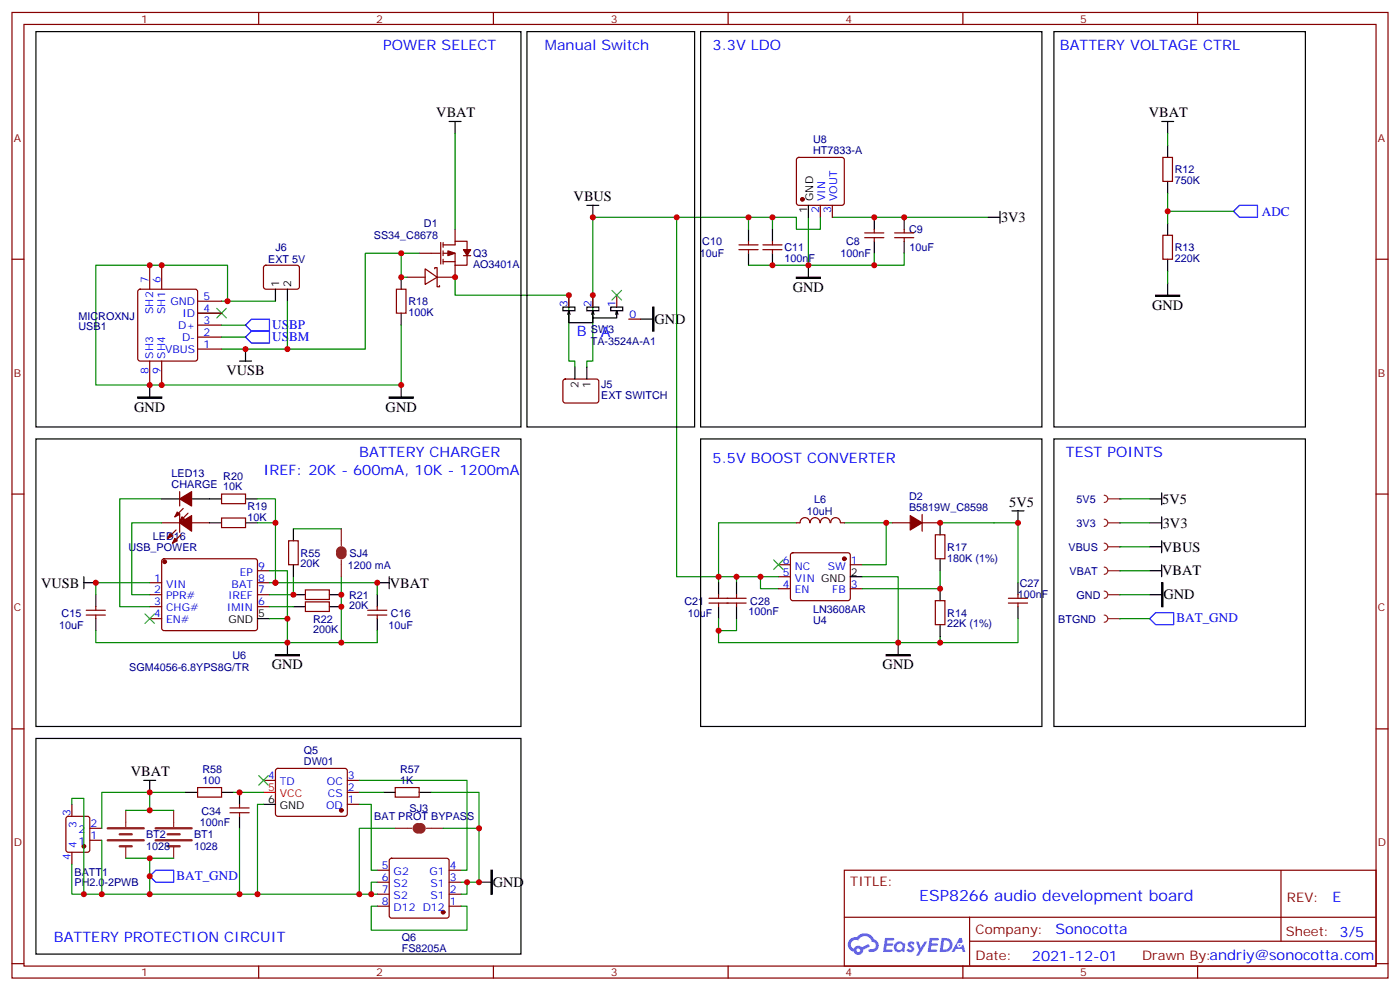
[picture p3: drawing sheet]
<svg xmlns="http://www.w3.org/2000/svg" width="412mm" height="292mm" viewBox="0 0 412 292" stroke-linecap="round" stroke-linejoin="round" font-family="sans-serif">
<g fill="none" stroke="#870000" stroke-width=".35">
<path d="M3.5 3.7h405.4v284.3h-405.4zM7.1 7.2h398.2v277.3h-398.2zM76.2 3.7v3.5M145.3 3.7v3.5M214.5 3.7v3.5M283.6 3.7v3.5M352.8 3.7v3.5M3.5 76.3h3.6M405.3 76.3h3.6M3.5 145.5h3.6M405.3 145.5h3.6M3.5 214.6h3.6"/>
<path d="M405.3 214.6h3.6M248.7 256.3h156.6v28.2h-156.6zM377.3 256.3v20.9M248.7 270.1h156.5M285.6 277.2h119.6M285.6 270.1v14.1M3.5 283.8h3.6M76.2 284.5v3.5M145.3 284.5v3.5M214.5 284.5v3.5M283.6 284.5v3.5M352.8 284.5v3.5"/>
<path d="M405.3 283.8h3.6"/>
</g>
<g fill="#5487ff">
<path d="M267.7 277.4a1.22 1.22 0 0 1 1.7 .3l-.4 .6a.47 .47 0 0 0-.3-.4 .47 .47 0 0 0-.5 .2l.1 .2a1.14 1.14 0 0 1 .8 1.7 1.14 1.14 0 0 1-1.9 0l-.2-.2 .5-.5 .7 .4a.29 .29 0 0 0 .3-.2 .29 .29 0 0 0-.2-.4 1.04 1.04 0 0 1-.6-1.7z"/>
<path d="M260.7 276.2h2.4l.3 .2-.2 .5h-1.8l-.1 .9h1.5l.3 .3-.3 .4h-1.6l-.2 1.1 1.7 .1 .2 .3-.2 .3h-2.6z"/>
<path d="M273.8 276.2h2.4l.3 .2-.1 .5h-1.8l-.2 .9h1.6l.3 .3-.4 .4h-1.6l-.1 1.1 1.7 .1 .2 .3-.2 .3h-2.6z"/>
<path d="M282.6 276.2h.7l.3 1.2-.6 .4a.69 .69 0 0 0-1 .2 .69 .69 0 0 0 .4 1 .69 .69 0 0 0 .9-.6l.5-.3 .6 2.2h-.8l-.2-.9h-1.8l-.5 .9h-.8z"/>
<path d="M269.8 277.3h.8l.6 1.8 1.1-1.8h.9l-2.6 4.2h-.8l.9-1.6z"/>
<path d="M277.4 276.2l-.6 4.1h1.3a2.11 2.11 0 0 0 2.5-2.1 2.11 2.11 0 0 0-2.5-2zM278.1 276.9a1.39 1.39 0 0 1 1.7 1.4 1.39 1.39 0 0 1-1.8 1.3h-.3z"/>
<path d="M263.7 277.8a1.54 1.54 0 0 0-.1 2.2 1.54 1.54 0 0 0 2.2 .1l.6 .2 .3-2.3-.2-.2h-.4a1.49 1.49 0 0 0-2.4 0zM264 278.8a.94 .94 0 0 1 1.8 0 .94 .94 0 0 1-1.8 0z"/>
<path d="M250.4 276.6a2.18 2.18 0 0 0 1.1 3.7 1.44 1.44 0 0 0 1.6 .9 1.44 1.44 0 0 0 1.2-1.5l2-1-.5-.7-1.9 .9a1.47 1.47 0 0 0-2.4 .5 1.39 1.39 0 0 1-.7-2 1.39 1.39 0 0 1 2-.4 2.12 2.12 0 0 1 2.2-1.3 2.12 2.12 0 0 1 1.9 1.7 1.14 1.14 0 0 1 1.1 1.4 1.14 1.14 0 0 1-1.7 .7 .43 .43 0 0 0-.5 .4 .43 .43 0 0 0 .4 .4 1.98 1.98 0 0 0 2.5-1.2 1.98 1.98 0 0 0-1.2-2.5 3.1 3.1 0 0 0-5.3-.7l-.9 .1zM252.3 279.9a.55 .55 0 0 1 1.1 0 .55 .55 0 0 1-1.1 0z"/>
<circle cx="282.6" cy="278.3" r=".26"/>
</g>
<g fill="none" stroke="#000" stroke-width=".35">
<path d="M10.6 9.3h142.9v116.4h-142.9zM155.2 9.3h49.4v116.4h-49.4zM206.4 9.3h100.5v116.4h-100.5zM310.4 9.3h74.1v116.4h-74.1zM132.3 35.8h3.5M134.1 35.8v3.5M342.2 35.8h3.5M344 35.8v3.5M344 42.8v3.6M344 53.4v3.5M172.9 60.5h3.5M174.6 60.5v3.5"/>
<path d="M220.5 67.5v3.5M220.5 74.6v3.5M227.5 67.5v3.5M227.5 74.6v3.5M238.1 60.5v3.5M238.1 78.1v3.5M257.5 64v3.5M257.5 71v3.6M266.3 64v3.5M266.3 71v3.6M291 64h3.6M294.6 62.2v3.6"/>
<path d="M344 65.8v3.5M344 76.3v3.6M118.2 81.6v3.6M118.2 92.2v3.5M165.8 90.5h3.5v1h-3.5zM167.6 91.5v3.5h7v-1.7M167.6 91.5l-.4 1.1M167.6 91.5l.3 1.1M172.9 90.5h3.5v1h-3.5zM174.6 91.5v2.1h7.1v-2.1M174.6 91.5l-.3 1.1M174.6 91.5l.4 1.1"/>
<path d="M179.9 90.5h3.5v1h-3.5zM181.7 91.5l-.4 1.1M181.7 91.5l.3 1.1M188.7 94h3.6M344 83.4v3.5M44.1 113.4v3.5M70.6 106.3h3.5M72.3 102.8v3.5M118.2 113.4v3.5M169.3 108.1v3.5M172.9 108.1v3.5M10.6 129.3h142.9v84.6h-142.9z"/>
<path d="M206.4 129.3h100.5v84.6h-100.5zM310.4 129.3h74.1v84.6h-74.1zM47.6 146.9h5.3M56.4 146.9h8.9M61.7 154h3.6M72.3 146.9h3.5M72.3 154h3.5M86.4 155.7v3.5M276.9 154v3.5M298.1 150.4h3.5M299.9 150.4v3.6M24.7 171.6h3.5"/>
<path d="M24.7 169.8v3.6M28.2 175.1v3.5M86.4 175.1h3.6M86.4 178.6h3.6M86.4 166.3v3.5M97 175.1h3.5M97 178.6h3.5M111.1 171.6h3.6M111.1 175.1v3.5M114.7 169.8v3.6M211.7 171.6v3.5M211.7 178.6v3.6"/>
<path d="M217 171.6v3.5M217 178.6v3.6M250.5 169.8h3.5M276.9 164.5v3.6M276.9 173.4v3.5M299.9 171.6v3.5M299.9 178.6v3.6M28.2 182.2v3.5M75.8 182.2h3.6M84.7 189.2v3.6M111.1 182.2v3.5M264.6 189.2v3.6"/>
<path d="M276.9 183.9v3.6M10.6 217.5h142.9v63.5h-142.9zM42.3 229.8h3.6M44.1 229.8v3.5M54.7 233.3h3.5M65.3 233.3h3.5M70.6 233.3v3.6M77.6 236.9h3.5M112.9 233.3h3.5M123.5 233.3h3.5M70.6 240.4v3.5M141.1 259.8h3.5"/>
</g>
<g fill="#870000" stroke="#870000" stroke-width=".35">
<path d="M131.9 73.9l2.2 .7-2.2 .7z"/>
<path d="M136.5 73.5h2.1l-1 1.8z"/>
<path d="M50.1 157.1l.7 .7-1.4 .7z"/>
<path d="M51.5 158.5l.7 .7-1.4 .7z"/>
<path d="M52.9 154l3.5-2.2v4.6z"/>
<path d="M268.1 151.8l3.5 2.2-3.5 2.1z"/>
<path d="M52.9 146.9l3.5-2.1v4.2z"/>
<path d="M52.2 150.8l.7 .7-1.4 .7z"/>
<path d="M53.6 152.2l.7 .7-1.4 .7z"/>
<circle cx="48.5" cy="165.4" r=".53"/>
<circle cx="236.4" cy="58.7" r=".53"/>
<circle cx="248.7" cy="164.5" r=".53"/>
<circle cx="100.5" cy="238.6" r=".53"/>
<circle cx="130.5" cy="268.6" r=".53"/>
<circle cx="24.7" cy="249.2" r=".53"/>
</g>
<g fill="none" stroke="#870000" stroke-width=".35">
<path d="M234.8 46.6l.5-.2h12.7l.5 .2 .2 .5v12.7l-.2 .5-.5 .2h-12.7l-.5-.3-.2-.4v-12.7zM342.5 46.4h2.9v7h-2.9zM44.1 78.1v7.1M47.6 78.1v7.1M123.5 74.6h6.3M125.2 79.2l3.6 2.4-3.6 2.1zM128.1 79.2v-.4h.7v2.8M129.8 71.4v6.4M130.5 72.1h3.6v-1.1h3.5v2.5M130.5 74.6h3.6v3.5M130.5 77h3.6M130.5 71.4v1.4"/>
<path d="M130.5 73.9v1.4M130.5 76.3v1.5M134.1 67.5v3.5M134.1 78.1v3.5h-5.3M136.5 75.3h2.1M137.6 75.3v2.8h-3.5M217.7 72.1h5.6M217.7 73.5h5.6M220.5 71v1.1M220.5 73.5v1.1M224.7 72.1h5.7M224.7 73.5h5.7"/>
<path d="M227.5 71v1.1M227.5 73.5v1.1M241.7 60.5v3.5M245.2 60.5v3.5M254.7 70h5.6M254.7 68.6h5.6M257.5 67.5v1.1M257.5 70v1M263.5 70h5.7M263.5 68.6h5.7M266.3 67.5v1.1M266.3 70v1"/>
<path d="M342.5 69.3h2.9v7h-2.9zM40.8 85.4l.5-.2h16.2l.5 .2 .2 .5v19.7l-.2 .5-.5 .2h-16.2l-.5-.2-.2-.5v-19.7zM58.2 88.7h7.1M58.2 92.2h7.1M58.2 95.7h7.1M58.2 99.3h7.1M116.8 85.2h2.8v7h-2.8zM119.9 81.6h5.3M128.8 81.6v2.9h.7v-.4M167.6 86.9v3.6M174.6 86.9v3.6M181.7 86.9v3.6"/>
<path d="M185.2 94h3.5M44.1 106.3v7.1M47.6 106.3v7.1M58.2 102.8h7.1M166 111.8l.5-.2 9.5 .1 .4 .6-.1 5.9-.6 .5-9.5-.1-.4-.6v-5.7zM47.6 154h5.3M51.9 156.1l-2.5 2.4M52.9 144.8v4.2M52.9 151.1v5.7M53.3 157.5l-2.5 2.4M54 149.7l-2.5 2.5M55.4 151.1l-2.5 2.5"/>
<path d="M56.4 154h5.3M65.3 145.5h7v2.8h-7zM65.3 152.5h7v2.9h-7zM85 159.2h2.8v7.1h-2.8zM234.6 154h1.1M235.7 153.9a1.41 1.41 0 0 1 1.4-1.5 1.41 1.41 0 0 1 1.4 1.5M238.7 153.9a1.41 1.41 0 0 1 1.4-1.5 1.41 1.41 0 0 1 1.4 1.5M241.7 153.9a1.41 1.41 0 0 1 1.4-1.5 1.41 1.41 0 0 1 1.4 1.5M244.7 153.9a1.41 1.41 0 0 1 1.4-1.5 1.41 1.41 0 0 1 1.4 1.5M247.6 154h1.1M262.8 154h5.3M271.6 151.5v4.9"/>
<path d="M271.6 154h5.3M275.5 157.5h2.8v7h-2.8zM25.4 179.7h5.6M28.2 178.6v1.1M44.1 171.6h3.5M44.1 175.1h3.5M44.1 178.6h3.5M47.9 164.7l.4-.2h26.8l.5 .2 .2 .5v20.1l-.7 .4-27-.1-.5-.6v-19.8zM75.8 171.6h3.6M75.8 175.1h3.6M75.8 178.6h3.6M75.8 168.1h3.6"/>
<path d="M90 173.7h7v2.8h-7zM90 177.2h7v2.9h-7zM108.3 179.7h5.6M111.1 178.6v1.1M208.8 177.6h11M208.8 176.2h11M211.7 175.1v1.1M211.7 177.6v1M217 175.1v1.1M217 177.6v1M229.3 166.3h3.5M229.3 173.4h3.5"/>
<path d="M229.3 169.8h3.5M233.1 163l.4-.2h16.3l.5 .2 .2 .5v12.7l-.3 .5-.4 .2h-16.3l-.5-.3-.2-.4v-12.7zM250.5 166.3h3.5M250.5 173.4h3.5M275.5 176.9h2.8v7h-2.8zM297 177.6h5.7M297 176.2h5.7M299.9 175.1v1.1M299.9 177.6v1M25.4 181.1h5.6M28.2 181.1v1.1M44.1 182.2h3.5"/>
<path d="M108.3 181.1h5.6M111.1 181.1v1.1M21.2 236.9v3.5M58.2 231.9h7.1v2.8h-7.1zM67.7 239.3h5.7M67.7 237.9h5.7M70.6 236.9v1M70.6 239.3v1.1M77.6 229.8h3.5M81.4 226.5l.4-.2h20.1l.4 .7-.1 13-.6 .4-20-.1-.5-.6v-12.7zM102.3 236.9h3.5M102.3 233.3h3.5"/>
<path d="M102.3 229.8h3.5M116.4 231.9h7.1v2.8h-7.1zM19.6 240.6l.5-.2h5.7l.6 .4 .1 9.5-.5 .6-5.9 .1-.6-.5-.1-9.4zM21.2 251v3.5M26.5 247.4h3.5M26.5 243.9h3.5M111.1 259.8h3.6M111.1 256.3h3.6M114.9 252.9l.5-.2h16.2l.5 .2 .2 .5v16.3l-.2 .5-.5 .2h-16.2l-.5-.3-.2-.4v-16.3zM132.3 259.8h3.5M132.3 256.3h3.5M111.1 266.8h3.6"/>
<path d="M111.1 263.3h3.6M132.3 266.8h3.5M132.3 263.3h3.5"/>
</g>
<g fill="none" stroke="#008700" stroke-width=".35">
<path d="M134.1 39.3v28.2M344 39.3v3.5M344 56.9v8.9M118.2 74.6v7h1.7M123.5 74.6h-15.9v28.2h-42.3M199.3 64v105.8h30M220.5 64v3.5M220.5 78.1h17.6M227.5 67.5v-3.5h-52.9v42.3h-1.7v1.8M227.5 64h7.1v3.5h7.1v-3.5M238.1 64v14.1M245.2 64h45.8"/>
<path d="M257.5 74.6v3.5h-19.4M266.3 74.6v3.5h-8.8M344 79.9v3.5M58.2 92.2h7.1M65.3 88.7h1.7v-10.6h-38.8v35.3h90v-17.7M65.3 99.3h7M65.3 95.7h7M134.1 81.6v5.3h33.5v19.4h1.7v1.8M47.6 154h-8.8v21.1h5.3M47.6 146.9h-12.3v31.7h8.8M75.8 154h5.3v17.6M75.8 146.9h5.3v7.1"/>
<path d="M86.4 155.7h14.1M234.6 154h-22.9v17.6M248.7 154h12.4v12.3h-7.1M261.1 154h1.7M276.9 154h23v17.6M44.1 171.6h-15.9v3.5M79.4 168.1h5.3v14.1M79.4 171.6h31.7v3.5M79.4 178.6h7M86.4 169.8v5.3h-7M100.5 169.8v19.4M217 169.8v1.8"/>
<path d="M224 169.8v3.6h5.3M254 169.8h10.6v19.4M276.9 168.1v5.3h-22.9M28.2 185.7v3.5h82.9v-3.5M79.4 182.2h5.3v7M211.7 182.2v7h88.2v-7M217 182.2v3.5h-5.3M276.9 187.5v1.7M21.2 236.9v-1.8h3.5v28.2M37 238.6h14.2M44.1 233.3h-14.1v10.6M54.7 233.3h-10.6v5.3"/>
<path d="M68.8 233.3h8.8M77.6 236.9h-1.8v26.4M105.8 236.9h3.6v19.4h1.7M105.8 229.8h31.8v26.5h-1.8M105.8 233.3h7.1M127 233.3h14.1v26.5h-3.5M21.2 254.5v8.8h22.9M30 247.4v15.9M37 252.7h14.2M44.1 252.7v10.6h65.3M70.6 243.9v19.4M111.1 259.8h-1.7v3.5h1.7"/>
<path d="M116.4 243.9h-10.6v19.4M135.8 259.8h1.8v3.5h-1.8M111.1 266.8h-1.7v7.1h28.2v-7.1h-1.8"/>
</g>
<path d="M63.9 90.8l2.8 2.8M66.7 90.8l-2.8 2.8M180.3 85.5l2.8 2.8M183.1 85.5l-2.8 2.8M227.9 164.9l2.8 2.8M230.7 164.9l-2.8 2.8M42.7 180.8l2.8 2.8M45.5 180.8l-2.8 2.8M76.2 228.4l2.8 2.8M79 228.4l-2.8 2.8" fill="none" stroke="#3c3" stroke-width=".35"/>
<path d="M365.1 60.5h5.3v3.5h-5.3l-1.7-1.8zM72.3 99.3l1.8-1.8h5.3v3.5h-5.3zM72.3 95.7l1.8-1.7h5.3v3.5h-5.3zM45.9 256.3h5.3v3.5h-5.3l-1.8-1.8z" fill="none" stroke="#00f" stroke-width=".35"/>
<path d="M192.3 90.5h.3v7h-.3zM234.6 81.6h7.1v.4h-7.1zM340.4 86.9h7.1v.4h-7.1zM40.6 116.9h7v.4h-7zM114.7 116.9h7v.4h-7zM81.1 192.8h7.1v.3h-7.1zM261.1 192.8h7v.3h-7zM144.6 256.3h.4v7h-.4z" fill="#000" stroke="#000" stroke-width=".35"/>
<path d="M31.7 243.9h10.6M31.7 247.4h10.6M35.3 245.7h3.5M35.3 249.2h3.5M45.9 243.9h10.5M45.9 247.4h10.5M49.4 245.7h3.5M49.4 249.2h3.5" fill="none" stroke="#8c2424" stroke-width=".71"/>
<path d="M325.3 145.8a1.06 1.06 0 0 1 1 1.1 1.06 1.06 0 0 1-1 1.1M326.3 146.9h3.5M37 238.6v5M51.2 238.6v5M37 249.2v3.5M51.2 249.2v3.5" fill="none" stroke="#8c2424" stroke-width=".35"/>
<path d="M77.6 233.3h3.5" fill="none" stroke="#f00" stroke-width=".35"/>
<circle cx="329.8" cy="146.9" r=".18" fill="#8c2424"/>
<path d="M325.3 152.9a1.06 1.06 0 0 1 1 1.1 1.06 1.06 0 0 1-1 1M326.3 154h3.5" fill="none" stroke="#8c2424" stroke-width=".35"/>
<circle cx="329.8" cy="154" r=".18" fill="#8c2424"/>
<path d="M325.3 159.9a1.06 1.06 0 0 1 1 1.1 1.06 1.06 0 0 1-1 1.1M326.3 161h3.5" fill="none" stroke="#8c2424" stroke-width=".35"/>
<circle cx="329.8" cy="161" r=".18" fill="#8c2424"/>
<path d="M325.3 167a1.06 1.06 0 0 1 1 1.1 1.06 1.06 0 0 1-1 1M326.3 168.1h3.5" fill="none" stroke="#8c2424" stroke-width=".35"/>
<circle cx="329.8" cy="168.1" r=".18" fill="#8c2424"/>
<path d="M338.7 146.9h3.5M338.7 154h3.5M342.2 145.1v3.6M342.2 152.2v3.5M342.2 159.2v3.6M338.7 161h3.5M338.7 168.1h3.5M338.7 175.1h3.5M342.2 166.3v3.5" fill="none" stroke="#000" stroke-width=".35"/>
<path d="M342.2 171.6h.3v7h-.3z" fill="#000" stroke="#000" stroke-width=".35"/>
<path d="M338.7 182.2l1.7-1.8h5.3v3.5h-5.3z" fill="none" stroke="#00f" stroke-width=".35"/>
<path d="M325.3 174.1a1.06 1.06 0 0 1 1 1 1.06 1.06 0 0 1-1 1.1M326.3 175.1h3.5" fill="none" stroke="#8c2424" stroke-width=".35"/>
<circle cx="329.8" cy="175.1" r=".18" fill="#8c2424"/>
<path d="M325.3 181.1a1.06 1.06 0 0 1 1 1.1 1.06 1.06 0 0 1-1 1M326.3 182.2h3.5" fill="none" stroke="#8c2424" stroke-width=".35"/>
<circle cx="329.8" cy="182.2" r=".18" fill="#8c2424"/>
<path d="M344 62.2h19.4M67 88.7h14.1M84.7 88.7v14.1M329.8 154h8.9M329.8 146.9h8.9M329.8 175.1h8.9M329.8 168.1h8.9M329.8 161h8.9M329.8 182.2h8.9M130.5 243.9h10.6" fill="none" stroke="#008700" stroke-width=".35"/>
<path d="M99.8 162.4a.71 .71 0 0 1 .7-.7 .71 .71 0 0 1 .7 .7M99.8 163.1a.71 .71 0 0 0 .7 .7 .71 .71 0 0 0 .7-.7M123.1 243.2a.71 .71 0 0 0-.7 .7 .71 .71 0 0 0 .7 .7M123.8 243.2a.71 .71 0 0 1 .7 .7 .71 .71 0 0 1-.7 .7" fill="none" stroke="#8c2424" stroke-width="1.8"/>
<path d="M100.5 155.7v5M100.5 164.9v4.9M116.4 243.9h5M125.6 243.9h4.9" fill="none" stroke="#8c2424" stroke-width=".35"/>
<path d="M77.8 78.3l.5-.2 9.5 .1 .4 .6-.1 5.9-.6 .5-9.5-.1-.4-.6v-5.7z" fill="none" stroke="#870000" stroke-width=".35"/>
<path d="M81.1 85.2v3.5M84.7 85.2v3.5" fill="none" stroke="#000" stroke-width=".35"/>
<g fill="#c00">
<circle cx="118.2" cy="74.6" r=".88"/>
<circle cx="118.2" cy="81.6" r=".88"/>
<circle cx="134.1" cy="81.6" r=".88"/>
<circle cx="100.5" cy="178.6" r=".88"/>
<circle cx="84.7" cy="182.2" r=".88"/>
<circle cx="28.2" cy="171.6" r=".88"/>
<circle cx="111.1" cy="171.6" r=".88"/>
<circle cx="44.1" cy="113.4" r=".88"/>
<circle cx="47.6" cy="78.1" r=".88"/>
<circle cx="44.1" cy="78.1" r=".88"/>
<circle cx="220.5" cy="64" r=".88"/>
<circle cx="257.5" cy="64" r=".88"/>
<circle cx="266.3" cy="64" r=".88"/>
<circle cx="227.5" cy="64" r=".88"/>
<circle cx="227.5" cy="78.1" r=".88"/>
<circle cx="238.1" cy="78.1" r=".88"/>
<circle cx="257.5" cy="78.1" r=".88"/>
<circle cx="118.2" cy="113.4" r=".88"/>
<circle cx="47.6" cy="113.4" r=".88"/>
<circle cx="72.3" cy="102.8" r=".88"/>
<circle cx="174.6" cy="64" r=".88"/>
<circle cx="211.7" cy="185.7" r=".88"/>
<circle cx="217" cy="169.8" r=".88"/>
<circle cx="276.9" cy="154" r=".88"/>
<circle cx="261.1" cy="154" r=".88"/>
<circle cx="211.7" cy="169.8" r=".88"/>
<circle cx="224" cy="169.8" r=".88"/>
<circle cx="199.3" cy="64" r=".88"/>
<circle cx="276.9" cy="189.2" r=".88"/>
<circle cx="264.6" cy="189.2" r=".88"/>
<circle cx="84.7" cy="189.2" r=".88"/>
<circle cx="100.5" cy="189.2" r=".88"/>
<circle cx="276.9" cy="173.4" r=".88"/>
<circle cx="344" cy="62.2" r=".88"/>
<circle cx="44.1" cy="238.6" r=".88"/>
<circle cx="44.1" cy="252.7" r=".88"/>
<circle cx="167.6" cy="86.9" r=".88"/>
<circle cx="174.6" cy="86.9" r=".88"/>
<circle cx="81.1" cy="171.6" r=".88"/>
<circle cx="81.1" cy="154" r=".88"/>
<circle cx="86.4" cy="175.1" r=".88"/>
<circle cx="100.5" cy="175.1" r=".88"/>
<circle cx="137.6" cy="259.8" r=".88"/>
<circle cx="141.1" cy="259.8" r=".88"/>
<circle cx="44.1" cy="233.3" r=".88"/>
<circle cx="109.4" cy="263.3" r=".88"/>
<circle cx="75.8" cy="263.3" r=".88"/>
<circle cx="70.6" cy="233.3" r=".88"/>
<circle cx="70.6" cy="263.3" r=".88"/>
<circle cx="44.1" cy="263.3" r=".88"/>
<circle cx="30" cy="263.3" r=".88"/>
<circle cx="24.7" cy="263.3" r=".88"/>
<circle cx="299.9" cy="154" r=".88"/>
<circle cx="44.1" cy="258" r=".88"/>
<circle cx="105.8" cy="263.3" r=".88"/>
<circle cx="141.1" cy="243.9" r=".88"/>
<circle cx="67" cy="88.7" r=".88"/>
<circle cx="84.7" cy="102.8" r=".88"/>
</g>
<text font-size="4.6" fill="#00f" x="270.8" y="265.3">ESP8266 audio development board</text>
<g font-size="4.2" fill="#00f">
<text x="112.9" y="14.6">POWER SELECT</text>
<text x="160.5" y="14.6">Manual Switch</text>
<text x="209.9" y="14.6">3.3V LDO</text>
<text x="312.2" y="14.6">BATTERY VOLTAGE CTRL</text>
<text x="170" y="99.1">B</text>
<text x="177" y="99.1">A</text>
<text x="105.8" y="134.5">BATTERY CHARGER</text>
<text x="209.9" y="136.3">5.5V BOOST CONVERTER</text>
<text x="314" y="134.5">TEST POINTS</text>
<text x="77.6" y="139.8">IREF: 20K - 600mA, 10K - 1200mA</text>
<text x="392.5" y="265.5">E</text>
<text x="310.9" y="275.1">Sonocotta</text>
<text x="15.9" y="277.4">BATTERY PROTECTION CIRCUIT</text>
<text x="304" y="282.9">2021-12-01</text>
</g>
<g font-size="4.2">
<text x="128.5" y="34.6">VBAT</text>
<text x="338.4" y="34.5">VBAT</text>
<text x="169" y="59.3">VBUS</text>
<text x="294.9" y="65.4">3V3</text>
<text x="233.5" y="86">GND</text>
<text x="192.8" y="95.4">GND</text>
<text x="339.4" y="91.2">GND</text>
<text x="66.7" y="110.4">VUSB</text>
<text x="39.5" y="121.2">GND</text>
<text x="113.6" y="121.2">GND</text>
<text x="297.3" y="149.3">5V5</text>
<text x="342.4" y="148.3">5V5</text>
<text x="342.5" y="155.4">3V3</text>
<text x="342.4" y="162.5">VBUS</text>
<text x="12.1" y="173">VUSB</text>
<text x="114.8" y="173">VBAT</text>
<text x="342.4" y="169.4">VBAT</text>
<text x="342.7" y="176.5">GND</text>
<text x="80.1" y="197.1">GND</text>
<text x="260" y="197.1">GND</text>
<text x="38.6" y="228.6">VBAT</text>
<text x="145.2" y="261.2">GND</text>
</g>
<g font-size="3.9" fill="#00f">
<text x="371.7" y="63.5">ADC</text>
<text x="80.2" y="100.4">USBM</text>
<text x="80.2" y="96.9">USBP</text>
<text x="346.5" y="183.3">BAT_GND</text>
<text x="52" y="259.1">BAT_GND</text>
</g>
<g font-size="3.9" fill="#800">
<text x="250.5" y="260.8">TITLE:</text>
<text x="379.1" y="265.5">REV:</text>
<text x="287.4" y="275">Company:</text>
<text x="378.7" y="275.7">Sheet: 3/5</text>
<text x="287.4" y="282.7">Date:</text>
<text x="336.4" y="282.8">Drawn By:andriy@sonocotta.com</text>
</g>
<g font-size="3.2" fill="#800">
<text x="41.6" y="6.7">1</text>
<text x="110.8" y="6.7">2</text>
<text x="179.9" y="6.7">3</text>
<text x="249.1" y="6.7">4</text>
<text x="318.2" y="6.7">5</text>
<text x="4.1" y="41.8">A</text>
<text x="405.9" y="41.8">A</text>
<text x="4.1" y="110.9">B</text>
<text x="405.9" y="110.9">B</text>
<text x="4.1" y="180.1">C</text>
<text x="405.9" y="180.1">C</text>
<text x="4.1" y="249.2">D</text>
<text x="405.9" y="249.2">D</text>
<text x="41.6" y="287.5">1</text>
<text x="110.8" y="287.5">2</text>
<text x="179.9" y="287.5">3</text>
<text x="249.1" y="287.5">4</text>
<text x="318.2" y="287.5">5</text>
</g>
<g font-size="3.2" fill="#000080">
<text x="239.5" y="45.3">HT7833-A</text>
<text x="239.5" y="42.1">U8</text>
<text x="346.1" y="51">R12</text>
<text x="346.1" y="54.3">750K</text>
<text x="110.2" y="70.3">SS34_C8678</text>
<text x="124.9" y="66.9">D1</text>
<text x="267.8" y="68.7">C9</text>
<text x="79" y="77.5">EXT 5V</text>
<text x="81.2" y="73.9">J6</text>
<text x="139.3" y="75.7">Q3</text>
<text x="206.1" y="75.7">10uF</text>
<text x="206.9" y="72.2">C10</text>
<text x="231.1" y="77.1">100nF</text>
<text x="231.1" y="73.9">C11</text>
<text x="247.6" y="75.7">100nF</text>
<text x="249.2" y="72.2">C8</text>
<text x="267.9" y="74">10uF</text>
<text x="346.1" y="77.3">220K</text>
<text x="346.1" y="73.9">R13</text>
<text x="139.3" y="78.9">AO3401A</text>
<text x="120.3" y="89.8">R18</text>
<text x="23.1" y="94.1">MICROXNJ</text>
<text x="120.3" y="93">100K</text>
<text x="23.1" y="97">USB1</text>
<text x="174.1" y="101.4">TA-3524A-A1</text>
<text x="174.1" y="98.2">SW3</text>
<text x="177.1" y="117.5">EXT SWITCH</text>
<text x="177.1" y="114.2">J5</text>
<text x="50.6" y="143.7">CHARGE 10K</text>
<text x="50.6" y="140.5">LED13</text>
<text x="65.8" y="141.3">R20</text>
<text x="239.8" y="148.2">L6</text>
<text x="267.8" y="147.2">D2</text>
<text x="317.1" y="148.1">5V5</text>
<text x="72.9" y="153.4">10K</text>
<text x="72.9" y="150.2">R19</text>
<text x="237.7" y="151.6">10uH</text>
<text x="267.8" y="150.4">B5819W_C8598</text>
<text x="317.1" y="155.1">3V3</text>
<text x="45.1" y="158.9">LED16</text>
<text x="37.9" y="162.2">USB_POWER</text>
<text x="88.5" y="167.1">20K</text>
<text x="88.5" y="163.9">R55</text>
<text x="102.5" y="167.4">1200 mA</text>
<text x="103" y="163.9">SJ4</text>
<text x="279" y="165.4">180K (1%)</text>
<text x="279.1" y="162.2">R17</text>
<text x="314.8" y="162.2">VBUS</text>
<text x="300.4" y="172.8">C27</text>
<text x="315.1" y="169.2">VBAT</text>
<text x="102.8" y="179.4">20K</text>
<text x="102.8" y="176.2">R21</text>
<text x="201.6" y="178">C21</text>
<text x="221" y="178">C28</text>
<text x="299.9" y="176">100nF</text>
<text x="317.1" y="176.3">GND</text>
<text x="17.4" y="185.1">10uF</text>
<text x="18.1" y="181.6">C15</text>
<text x="92.2" y="183.4">R22</text>
<text x="114.4" y="185.1">10uF</text>
<text x="115.2" y="181.6">C16</text>
<text x="202.6" y="181.6">10uF</text>
<text x="220.5" y="181.2">100nF</text>
<text x="239.5" y="180.4">LN3608AR</text>
<text x="239.5" y="183.6">U4</text>
<text x="279" y="184.8">22K (1%)</text>
<text x="279" y="181.6">R14</text>
<text x="311.7" y="183.4">BTGND</text>
<text x="92.2" y="186.5">200K</text>
<text x="38.1" y="197.5">SGM4056-6.8YPS8G/TR</text>
<text x="68.4" y="193.9">U6</text>
<text x="89.5" y="221.9">Q5</text>
<text x="59.6" y="227.5">R58</text>
<text x="89.5" y="225.2">DW01</text>
<text x="117.8" y="227.6">R57</text>
<text x="59.6" y="230.9">100</text>
<text x="117.8" y="230.9">1K</text>
<text x="120.6" y="239">SJ3</text>
<text x="58.8" y="243.3">100nF</text>
<text x="59.3" y="240.1">C34</text>
<text x="110.3" y="241.5">BAT PROT BYPASS</text>
<text x="43" y="250.2">1028</text>
<text x="43" y="246.8">BT2</text>
<text x="57.1" y="250.2">1028</text>
<text x="57.1" y="246.8">BT1</text>
<text x="22" y="257.8">BATT1</text>
<text x="22" y="261">PH2.0-2PWB</text>
<text x="118.4" y="280.4">FS8205A</text>
<text x="118.4" y="277.1">Q6</text>
</g>
<g font-size="3.2">
<text x="239.5" y="59.2" transform="rotate(-90 239.5 59.2)">GND</text>
<text x="237.8" y="62.7" transform="rotate(-90 237.8 62.7)">1</text>
<text x="82.2" y="84.5" transform="rotate(-90 82.2 84.5)">1</text>
<text x="85.7" y="84.5" transform="rotate(-90 85.7 84.5)">2</text>
<text x="170.4" y="114.3" transform="rotate(-90 170.4 114.3)">2</text>
<text x="173.9" y="114.3" transform="rotate(-90 173.9 114.3)">1</text>
<text x="250.6" y="169.5">2</text>
<text x="67.3" y="183.6">GND</text>
<text x="76" y="181.8">5</text>
<text x="78.9" y="236.5">6</text>
<text x="82.4" y="238.3">GND</text>
</g>
<g font-size="3.2" fill="#00f">
<text x="243.1" y="59.2" transform="rotate(-90 243.1 59.2)">VIN</text>
<text x="246.6" y="59.2" transform="rotate(-90 246.6 59.2)">VOUT</text>
<text x="241.3" y="62.7" transform="rotate(-90 241.3 62.7)">2</text>
<text x="244.8" y="62.7" transform="rotate(-90 244.8 62.7)">3</text>
<text x="43.7" y="83.4" transform="rotate(-90 43.7 83.4)">7</text>
<text x="47.3" y="83.4" transform="rotate(-90 47.3 83.4)">6</text>
<text x="50.2" y="89.7">GND</text>
<text x="60" y="88.3">5</text>
<text x="45.2" y="92.4" transform="rotate(-90 45.2 92.4)">SH2</text>
<text x="48.7" y="92.4" transform="rotate(-90 48.7 92.4)">SH1</text>
<text x="53.7" y="93.3">ID</text>
<text x="60" y="91.9">4</text>
<text x="60" y="95.4">3</text>
<text x="167.2" y="90.3" transform="rotate(-90 167.2 90.3)">3</text>
<text x="174.3" y="90.3" transform="rotate(-90 174.3 90.3)">2</text>
<text x="181.3" y="90.3" transform="rotate(-90 181.3 90.3)">1</text>
<text x="185.4" y="93.6">0</text>
<text x="52.5" y="96.8">D+</text>
<text x="53.6" y="100.3">D-</text>
<text x="60" y="98.9">2</text>
<text x="45.2" y="105.6" transform="rotate(-90 45.2 105.6)">SH3</text>
<text x="48.7" y="103.9">VBUS</text>
<text x="48.7" y="105.6" transform="rotate(-90 48.7 105.6)">SH4</text>
<text x="60" y="102.4">1</text>
<text x="43.7" y="110.1" transform="rotate(-90 43.7 110.1)">8</text>
<text x="47.3" y="110.1" transform="rotate(-90 47.3 110.1)">9</text>
<text x="76" y="167.7">9</text>
<text x="230.6" y="165.9">6</text>
<text x="234.1" y="167.7">NC</text>
<text x="243.9" y="167.7">SW</text>
<text x="250.6" y="165.9">1</text>
<text x="45.4" y="171.2">1</text>
<text x="48.9" y="173">VIN</text>
<text x="68.2" y="173">BAT</text>
<text x="70.6" y="169.5">EP</text>
<text x="76" y="171.2">8</text>
<text x="230.6" y="173">4</text>
<text x="230.6" y="169.5">5</text>
<text x="234.1" y="171.2">VIN GND</text>
<text x="250.6" y="173">3</text>
<text x="45.4" y="174.8">2</text>
<text x="45.4" y="178.3">3</text>
<text x="48.9" y="176.5">PPR#</text>
<text x="67.2" y="176.5">IREF</text>
<text x="76" y="178.3">6</text>
<text x="76" y="174.8">7</text>
<text x="234.1" y="174.8">EN</text>
<text x="245.2" y="174.8">FB</text>
<text x="45.4" y="181.8">4</text>
<text x="48.9" y="180.1">CHG#</text>
<text x="48.9" y="183.6">EN#</text>
<text x="66.8" y="180.1">IMIN</text>
<text x="78.9" y="229.4">4</text>
<text x="82.4" y="231.2">TD</text>
<text x="96.3" y="231.2">OC</text>
<text x="102.5" y="233">2</text>
<text x="102.5" y="229.4">3</text>
<text x="96.1" y="238.3">OD</text>
<text x="96.6" y="234.7">CS</text>
<text x="102.5" y="236.5">1</text>
<text x="20.8" y="240.2" transform="rotate(-90 20.8 240.2)">3</text>
<text x="22.6" y="243.7" transform="rotate(-90 22.6 243.7)">3</text>
<text x="23.1" y="245.3">2</text>
<text x="26.6" y="243.6">2</text>
<text x="22.6" y="249.7" transform="rotate(-90 22.6 249.7)">4</text>
<text x="23.1" y="248.8">1</text>
<text x="26.6" y="247.1">1</text>
<text x="20.8" y="253.2" transform="rotate(-90 20.8 253.2)">4</text>
<text x="112.5" y="255.9">5</text>
<text x="116" y="257.7">G2</text>
<text x="126.5" y="257.7">G1</text>
<text x="132.5" y="255.9">4</text>
<text x="112.5" y="259.4">6</text>
<text x="112.5" y="263">7</text>
<text x="116" y="261.2">S2</text>
<text x="126.8" y="261.2">S1</text>
<text x="132.5" y="263">2</text>
<text x="132.5" y="259.4">3</text>
<text x="112.5" y="266.5">8</text>
<text x="116" y="264.7">S2</text>
<text x="116" y="268.3">D12 D12</text>
<text x="126.8" y="264.7">S1</text>
<text x="132.5" y="266.5">1</text>
</g>
<g font-size="3.2" fill="#f00">
<text x="78.9" y="233">5</text>
<text x="82.4" y="234.7">VCC</text>
</g>
</svg>
